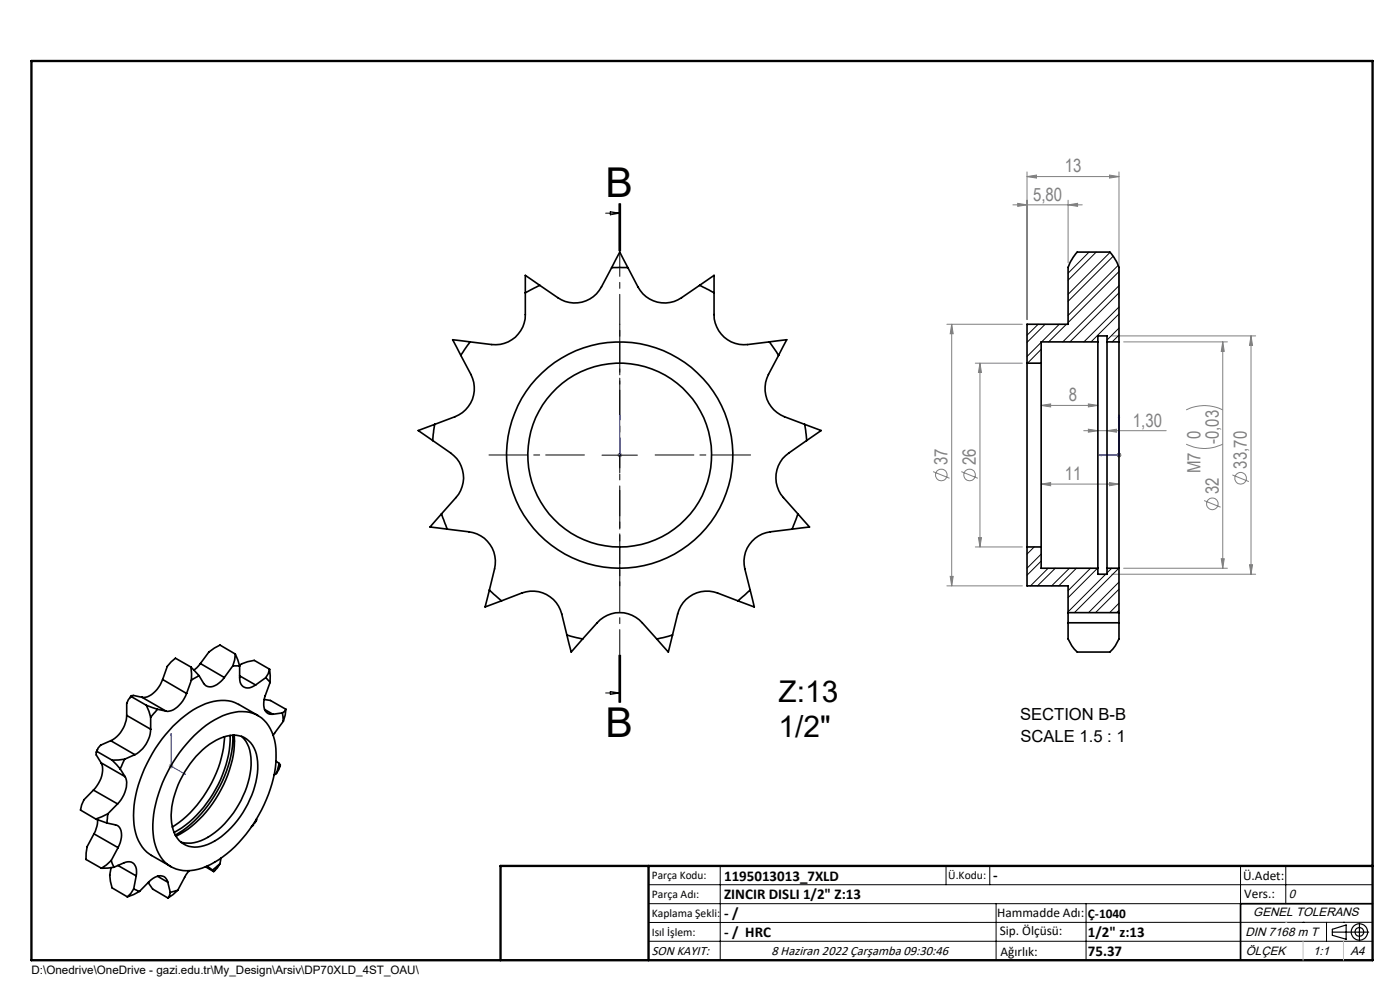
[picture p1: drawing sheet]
<svg xmlns="http://www.w3.org/2000/svg" width="297mm" height="210mm" viewBox="0 0 297 210" stroke-linecap="round" stroke-linejoin="round" font-family="sans-serif">
<g fill="none" stroke="#808080" stroke-width=".21">
<path d="M217.9 37.5l2-.4v.7zM217.9 36.5v31.3M217.9 37.5h19.5M235.4 37.1l2 .4-2 .3zM237.4 36.5v26.8M214.9 43.5h14.7M215.9 43.1l2 .4-2 .3zM226.6 43.5l2-.4v.7zM226.6 42.5v13.2M200.9 68.8h16M201.9 68.8l.3 2h-.6zM201.9 68.8v55.5"/>
<path d="M206.9 77h10M207.9 77l.3 2h-.6zM207.9 77v39M235.8 71.3h30.6M238.4 72.5h22M259.4 72.5l.3 2h-.6zM259.4 72.5v48M265.4 71.3l.3 2h-.6zM265.4 71.3v50.5M131 96.5h1M131.1 96.2l.7 .7M131.5 96v1"/>
<path d="M131.8 96.2l-.7 .7M220.9 86l2-.3v.6zM220.9 86h12M229.9 91.4h17.5M230.9 91l2 .4-2 .3zM230.9 85.7l2 .3-2 .3zM234.8 91.4l2.1-.4v.7zM236.9 96.5h1M237 96.2l.7 .7M237.4 96v1M237.7 96.2l-.7 .7M251.6 94.2a8.6 8.6 0 0 0 7.8 0"/>
<path d="M251.6 87a8.6 8.6 0 0 1 7.8 0M197.9 100l3.5 1.5M203.9 100l3.5 1.5M206.9 116h10M207.6 114h.6l-.3 2zM220.9 102.7l2-.3v.6zM220.9 102.7h16.5M235.4 102.4l2 .3-2 .3zM255.4 106.2l3.5 1.4M259.1 118.5h.6l-.3 2zM261.4 100.7l3.5 1.5M265.1 119.8h.6l-.3 2z"/>
<path d="M200.9 124.3h16M201.6 122.3h.6l-.3 2zM235.8 121.8h30.6M238.4 120.5h22M35.8 162.5h1M35.9 162.2l.8 .7M36.3 162v1M36.7 162.2l-.8 .7"/>
<circle cx="199.7" cy="100.7" r="1.23"/>
<circle cx="205.7" cy="100.7" r="1.23"/>
<circle cx="257.2" cy="106.9" r="1.24"/>
<circle cx="263.2" cy="101.4" r="1.23"/>
</g>
<g fill="none" stroke="#000" stroke-width=".25">
<path d="M282.6 197.7h7.8M282.6 197.1l3-.9v3l-3-.8zM288.4 195.8v3.8M106.2 203.7h185"/>
<circle cx="288.4" cy="197.7" r="1.74"/>
<circle cx="288.4" cy="197.7" r=".93"/>
</g>
<path d="M131.5 96.4v.3zM131.5 88v.5v-.5M131.5 96.5h.1M131.5 88v8.5M233.2 96.5l.4-.1v.3zM237.4 88l.1 .5h-.2zM237.4 88v8.5h-4.2M36.3 155.6l.1 .4-.2-.1zM36.3 155.6v6.9l3 1.7M39 164l.3 .2-.3-.1z" fill="none" stroke="#00f" stroke-width=".21"/>
<path d="M124 96.5h-20.3M131.5 89v-20.2M139 96.5h20.2M131.5 104v20.3" fill="none" stroke="#000" stroke-width=".21" stroke-dasharray="15.2 1.3 1.3 1.3" stroke-dashoffset="7"/>
<path d="M131.5 43.2v105.8" fill="none" stroke="#000" stroke-width=".21" stroke-dasharray="6.3 1.3 1.3 1.3" stroke-dashoffset="1.1"/>
<g fill="none" stroke="#000" stroke-width=".21">
<path d="M128.5 45.2h3M129.5 44.9l2 .3-2 .4zM131.3 43.2v10M131.5 43.2v10M131.7 43.2v10M127.7 96.5h7.5M131.5 92.8v7.5M131.3 139v10M131.5 139v10M131.7 139v10zM128.5 147h3M129.5 146.7l2 .3-2 .3z"/>
<path d="M137.6 187.7h153.6M137.6 191.7h153.6M137.6 199.7h153.6M152.8 183.7v20M200.7 183.7v4M210 183.7v4M211.3 191.7v12M230.4 191.7v12M263.2 183.7v20M272.8 183.7v8M276.4 195.6h.1M281.4 195.6v4.1"/>
<path d="M285 195.6h.1M291.2 195.6l-153.6 .1"/>
</g>
<path d="M291.2 191.7h-28v12" fill="none" stroke="#000" stroke-width=".35"/>
<path d="M6.7 12.9h284.5v190.8h-284.5zM137.6 183.7v20M291.2 183.7h-185v20" fill="none" stroke="#000" stroke-width=".5"/>
<path d="M276.4 199.7v4M285 199.7v4" fill="none" stroke="#c0c0c0" stroke-width=".21"/>
<path d="M272.8 195.6h.1" fill="none" stroke="#c0c0c0" stroke-width=".25"/>
<g fill="#00f">
<path d="M131.5 96.4v.3zM131.5 88v.5z"/>
<path d="M39 164l.3 .2-.3-.1zM36.3 155.6l.1 .4-.2-.1zM233.2 96.5l.4 .2v-.3zM237.4 88l-.1 .5h.2zM233.2 96.5l.4 .2v-.3zM237.4 88l-.1 .5h.2z"/>
</g>
<g fill="#808080">
<path d="M235.4 102.4l2 .3-2 .3zM220.9 102.7l2-.3v.6zM234.8 91.4l2.1-.4v.7zM230.9 91l2 .4-2 .3zM230.9 85.7l2 .3-2 .3zM220.9 86l2-.3v.6z"/>
<path d="M215.9 43.1l2 .4-2 .3zM226.6 43.5l2-.4v.7zM217.9 37.5l2-.4v.7zM235.4 37.1l2 .4-2 .3z"/>
<path d="M259.4 72.5l.3 2h-.6zM259.1 118.5h.6l-.3 2z"/>
<path d="M201.6 122.3h.6l-.3 2zM201.9 68.8l.3 2h-.6z"/>
<path d="M265.4 71.3l.3 2h-.6zM265.1 119.8h.6l-.3 2zM207.9 77l.3 2h-.6zM207.6 114h.6l-.3 2z"/>
</g>
<g fill="none" stroke="#000" stroke-width=".35">
<path d="M129.8 56.8h3.4M129.8 56.8l-2.2 4a6.4 6.4 0 0 1-9.3 2.3l-3.8-2.6M129.8 56.8l1.7-3.3 1.7 3.3M133.2 56.8l2.1 4a6.4 6.4 0 0 0 9.3 2.3l3.8-2.6M97.8 75.4l2.1 4a6.4 6.4 0 0 1-3.4 9l-4.3 1.6M99.7 72.5l-3.7-.4 1.8 3.3M99.7 72.5l-1.9 2.9M111.4 62.1v4.6a6.3 6.3 0 0 1-7.1 6.4l-4.6-.6M114.5 60.5l-3.1 1.6M114.5 60.5l-3.1-2.1v3.7M148.4 60.5l3.1 1.6M148.4 60.5l3.1-2.1v3.7"/>
<path d="M151.5 62.1v4.6a6.4 6.4 0 0 0 7.1 6.4l4.6-.6M163.2 72.5l2 2.9M163.2 72.5l3.7-.4-1.7 3.3M165.2 75.4l-2.2 4a6.4 6.4 0 0 0 3.4 9l4.3 1.6M217.9 77v39M217.9 77h3M220.9 77v39M232.9 72.5v48M232.9 72.5h-12v4.5M232.9 72.5v-1.2h1.9v1.2M234.8 72.5v48M234.8 72.5h2.6"/>
<path d="M237.4 72.5v-15.8a10.4 10.4 0 0 0-2-3.2h-6.9a10.4 10.4 0 0 0-1.9 3.2v12.1h-8.7v8.2M237.4 72.5v48M91.8 93.4l3.8 2.7a6.4 6.4 0 0 1 1.1 9.4l-3 3.5M92.2 90l-3.5 1.3 3.1 2.1M92.2 90l-.4 3.4M170.7 90l.4 3.4M170.7 90l3.5 1.3-3.1 2.1M171.1 93.4l-3.7 2.7a6.4 6.4 0 0 0-1.2 9.4l3.1 3.5M93.7 109l-2.5 2.8 3.7 .4M93.7 109l1.2 3.2M94.9 112.2l4.6 .6a6.4 6.4 0 0 1 5.4 7.9l-1.1 4.5M168 112.2l-4.6 .6a6.4 6.4 0 0 0-5.4 7.9l1.1 4.5"/>
<path d="M169.3 109l2.4 2.8-3.7 .4M169.3 109l-1.3 3.2M217.9 116v8.3h8.7v5.7M217.9 116h3M220.9 116v4.5h12M49.9 138.7l-3.2-1.9-2.4 1.5-1.8 2.4M49.9 138.7l-.1 1.3-.4 1.2M49.9 138.7l.9 2.6M103.8 125.2l-.9 3.6 3.5-1.3M103.8 125.2l2.6 2.3M106.4 127.5l4.3-1.7a6.4 6.4 0 0 1 8.5 4.4l1.1 4.5M120.3 134.7l.9 3.6 2.4-2.8"/>
<path d="M120.3 134.7l3.3 .8M123.6 135.5l3.1-3.4a6.4 6.4 0 0 1 9.5 0l3.1 3.4M142.7 134.7l-3.4 .8M142.7 134.7l-.9 3.6-2.5-2.8M156.5 127.5l-4.3-1.7a6.4 6.4 0 0 0-8.4 4.4l-1.1 4.5M159.1 125.2l.9 3.6-3.5-1.3M159.1 125.2l-2.6 2.3M226.6 130v2.1M226.6 132.1v3.4l.8 1.5 1.1 1.3h6.9l1.2-1.3 .8-1.5v-3.4M226.6 130h10.8M226.6 132.1h10.8M232.9 120.5v1.3h1.9v-1.3"/>
<path d="M234.8 120.5h2.6M237.4 130v2.1M237.4 120.5v9.5M20.5 159.4l-.1 .8 1 1.6M20.5 159.4l3.3 1.8M20.7 159l-.3 .5M23.5 157.1l-2.2 1-.5 .6-.3 .7M23.5 157.1l5.1 3M26.9 151.8a6.5 6.5 0 0 1-3.4 5.3M26.9 151.8l5.1 2.9M27.8 147.7l-.6 .7-.3 .8v2.6M27.8 147.7l.1-.1 .4-.1 1.8 .4"/>
<path d="M27.8 147.7l3.2 1.9M27.8 147.6l-.3 .5M30.1 147.9l5.1 2.9M31 149.6l2.4 .9M31 149.6l1 2.6M32 154.7a6.5 6.5 0 0 1-3.4 5.4M32 152.2v2.5M33.4 150.5l-1.4 1.7M33.4 150.5l1.8 .3M34.5 144.1a5.8 5.8 0 0 1-3.6 3.8h-.8M34.5 144.1l5.1 3M39.6 147.1a5.7 5.7 0 0 1-4 3.8l-.4-.1"/>
<path d="M40.5 141.5l-3.3-1.9-1.7 1.7-1 2.8M40.5 141.5l.1 2.8M40.5 141.5l1.7 1.8M40.6 144.3l-1 2.8M41.2 156a15.6 15.6 0 0 1 10.2-5.1 6.7 6.7 0 0 1 6.6 5.2 19.9 19.9 0 0 1-1.5 13.5 27.5 27.5 0 0 1-11.9 13.8 8.3 8.3 0 0 1-9.1-.1 9.6 9.6 0 0 1-3.1-7.4 28.8 28.8 0 0 1 8.8-19.9zM42.2 143.3l-1.6 1M42.2 143.3l1 1.7a1.91 1.91 0 0 0 2.8 .2l1.6-1.5M42.5 140.7l-1.4 1.5M42.5 140.7l5.1 3M43 159.1a9.8 9.8 0 0 1 7.7-3 5.4 5.4 0 0 1 3.9 5.4 19.8 19.8 0 0 1-9.8 17.3 5.6 5.6 0 0 1-6.8-.5 9.1 9.1 0 0 1-1.4-8.1 21.9 21.9 0 0 1 6.4-11.1zM47.6 156.3a25.2 25.2 0 0 1-11.1 19.1M48.8 156a24.7 24.7 0 0 1-11.9 20.6"/>
<path d="M49.4 141.2l1.4 .1M49.4 141.2l-1.8 2.5M49.4 156a26.3 26.3 0 0 1-12.2 21.2M49.7 156a24.4 24.4 0 0 1-7.5 17.8l-2.3 2.1-2.6 1.5M50.8 141.1l1.7-.7 1.4-.3 3.3 1.8M50.8 141.3v2.5a1.83 1.83 0 0 0 .9 1.9 1.83 1.83 0 0 0 2.1-.2l.4-.2M50.8 143.4l3.4 1.9M51.3 156.2a7.2 7.2 0 0 1 2 6.1 20.2 20.2 0 0 1-9.9 15.7 6.4 6.4 0 0 1-5.1 .6M54.8 151.8l-4.1-2.4a9 9 0 0 0-8.9 .7 28.8 28.8 0 0 0-13.5 22.9 9.6 9.6 0 0 0 3.4 8.2l4.6 2.6M56.1 148.4l1.3 .2 3.2 1.9M56.1 150.5l1.8 1M56.4 143.7l.9 1.1"/>
<path d="M56.4 143.7l-2.2 1.6M57.2 141.9l-.3 1-.5 .8M57.2 141.9l.1 2.9M57.3 144.8l-1 2.8a3.5 3.5 0 0 0 .3 3.5 1.5 1.5 0 0 0 1.3 .4M59.9 151.2l.2 1.8M59.9 151.2l-2 .3M60.1 153l-2.1 3M60.6 150.5l-.2 .4-.5 .3M60.6 150.5l-.1 1.2-.4 1.3M19.8 167.6l-2 2-.5 1.1-.2 1.1 3.2 1.9M19.8 167.6l5.1 2.9M19.9 176.9l-1.4 2.7-.3 2.7 3.3 1.9"/>
<path d="M19.9 176.9l5.1 2.9M20.3 173.7l2.4 .9M20.7 173.8l-.1 1.5-.7 1.6M21.4 161.8a5.5 5.5 0 0 1-1.6 5.8M21.4 161.8l5.1 2.9M22.7 174.6l1.8 .4a2.16 2.16 0 0 1 1.3 2.7l-.8 2.1M22.9 172.6l-.2 2M22.9 172.6l-2.6 1.1M23.8 161.2l1.7 1.9M24.9 170.5l-2 2.1M25 179.8l-1.4 2.7M25.5 163.1l1 1.6"/>
<path d="M26.5 161l-1 2.1M26.5 161l-2.7 .2M26.5 164.7a5.1 5.1 0 0 1-1.2 5.4l-.4 .4M28.6 160.1l-2.1 .9M53.8 174.9l-.5 .5M54.4 173.7l-.2 .7M54.5 173.9l-.5 .8M58.6 161.5l.6 .5M58.6 164.1l-.5 .3M59.2 162l.3 .2-.1 .4-.8 1.5M59.2 162l-.6 2.1M23.6 184l-.3 1.6 .5 2.7 3.2 1.9"/>
<path d="M23.6 182.5l.6 1.5M23.6 182.5l-1 1-1.1 .7M24.2 184l2.1-1a1.76 1.76 0 0 1 1.9 .1 1.76 1.76 0 0 1 .8 1.7l-.1 1M24.2 184l-2.7 .2M25 183.6l3.9 2.2M28.4 188.6l1.2 .5M28.4 188.6l-.6 .9-.8 .7M28.9 185.8l-.5 2.8M29.6 189.1l-2.6 1.1M31.5 187.2l.9 1.4 3.2 1.9M33.4 185.9l2.2 1.2M35.6 187.1a1.83 1.83 0 0 0-3.1-.8l-2.9 2.8"/>
<path d="M35.6 187.1l.5 2.2M36.1 189.3l-.5 1.2M37.7 188.8l-1.6 .5M37.7 188.8l-2.1 1.7M40.1 184.7l-.7 .9-1.7 3.2M43.6 183.9l1.7 1-.2-.3M44 183.7l1.1 .9M45.5 184.7l-.1 .1M46.7 183.2l-1.6 1.4M46.7 183.2l-.6 .9-.6 .6M46.9 182l-.2 1.2"/>
<circle cx="131.5" cy="96.5" r="24"/>
<circle cx="131.5" cy="96.5" r="19.5"/>
</g>
<g fill="none" stroke="#000" stroke-width=".21">
<path d="M231 53.5l-4.4 4.5M232.6 53.5l-6 5.9M235.5 53.5l-8.9 8.9M236.1 54.4l-9.5 9.5M237.2 56.3l-10.6 10.6M237.4 57.6l-10.8 10.8M220.2 68.8l-2.3 2.3M220.9 72.6l-3 3M220.9 74.1l-2.9 2.9M221.7 68.8l-3.8 3.8M224.7 68.8l-3.7 3.7M226.2 68.8l-3.7 3.7"/>
<path d="M237.4 60.6l-11.9 11.9M237.4 65.1l-7.5 7.4M237.4 69.6l-2.6 2.5M237.4 62.1l-10.4 10.4M237.4 66.6l-5.9 5.9M237.4 71.1l-1.5 1.4M219.4 116l-1.5 1.5M220.9 117.5l-3 3M220.9 119l-3 3M222.4 120.5l-3.8 3.8M223.9 120.5l-3.8 3.8M226.9 120.5l-3.8 3.8"/>
<path d="M228.4 120.5l-3.8 3.8M231.4 120.5l-4.8 4.8M232.8 120.5l-6.2 6.3M234.6 121.8l-8 8M235.8 120.5l-1 1M237.3 120.5l-9.4 9.5M237.4 123.5l-6.5 6.5M237.4 127.9l-2 2.1M237.4 125l-5 5M237.4 129.5l-.5 .5"/>
</g>
<g font-size="8.7">
<text x="128.5" y="41.8">B</text>
<text x="128.5" y="156.4">B</text>
</g>
<g font-size="6.3">
<text x="165.2" y="148.9">Z:13</text>
<text x="165.2" y="156.2">1/2&quot;</text>
</g>
<g font-size="3.9" fill="#808080">
<text x="225.9" y="36.6">13</text>
<text x="219.2" y="42.6">5,80</text>
<text x="226.8" y="85.1">8</text>
<text x="240.3" y="90.5">1,30</text>
<text x="254.7" y="93.1" transform="rotate(-90 254.7 93.1)">0</text>
<text x="258.5" y="94.2" transform="rotate(-90 258.5 94.2)">-0,03</text>
<text x="201" y="98.7" transform="rotate(-90 201 98.7)">37</text>
<text x="207" y="98.7" transform="rotate(-90 207 98.7)">26</text>
<text x="225.9" y="101.8">11</text>
<text x="254.7" y="100.4" transform="rotate(-90 254.7 100.4)">M7</text>
<text x="264.5" y="99.4" transform="rotate(-90 264.5 99.4)">33,70</text>
<text x="258.5" y="104.8" transform="rotate(-90 258.5 104.8)">32</text>
</g>
<g font-size="3.5">
<text x="216.4" y="152.8">SECTION B-B</text>
<text x="216.5" y="157.3">SCALE 1.5 : 1</text>
</g>
<g font-size="3.2">
<text x="153.6" y="186.8">1195013013_7XLD</text>
<text x="153.6" y="190.8">ZINCIR DISLI 1/2&quot; Z:13</text>
<text x="210.7" y="186.6">-</text>
<text x="153.6" y="194.8">- /</text>
<text x="153.6" y="198.8">- / HRC</text>
<text x="230.8" y="198.7">1/2&quot; z:13</text>
<text x="230.8" y="202.8">75.37</text>
</g>
<g font-size="2.8">
<text x="263.7" y="186.7">Ü.Adet:</text>
<text x="263.9" y="190.5">Vers.:</text>
<text x="211.5" y="194.5">Hammadde Adı:</text>
<text x="230.8" y="194.7">Ç-1040</text>
<text x="138.3" y="202.6">SON KAYIT:</text>
<text x="163.7" y="202.6">8 Haziran 2022 Çarşamba 09:30:46</text>
<text x="212.1" y="198.4">Sip. Ölçüsü:</text>
<text x="212.2" y="202.7">Ağırlık:</text>
</g>
<g font-size="2.6">
<text x="273.4" y="190.4">0</text>
<text x="265.9" y="194.4">GENEL TOLERANS</text>
<text x="264.2" y="198.5">DIN 7168 m T</text>
<text x="264.3" y="202.6">ÖLÇEK</text>
<text x="278.5" y="202.6">1:1</text>
<text x="286.5" y="202.6">A4</text>
</g>
<g font-size="2.5">
<text x="138.3" y="186.4">Parça Kodu:</text>
<text x="138.3" y="190.5">Parça Adı:</text>
<text x="201.2" y="186.5">Ü.Kodu:</text>
<text x="138.3" y="194.5">Kaplama Şekli:</text>
<text x="138.3" y="198.6">Isıl İşlem:</text>
<text x="6.7" y="206.7">D:\Onedrive\OneDrive - gazi.edu.tr\My_Design\Arsiv\DP70XLD_4ST_OAU\</text>
</g>
</svg>
